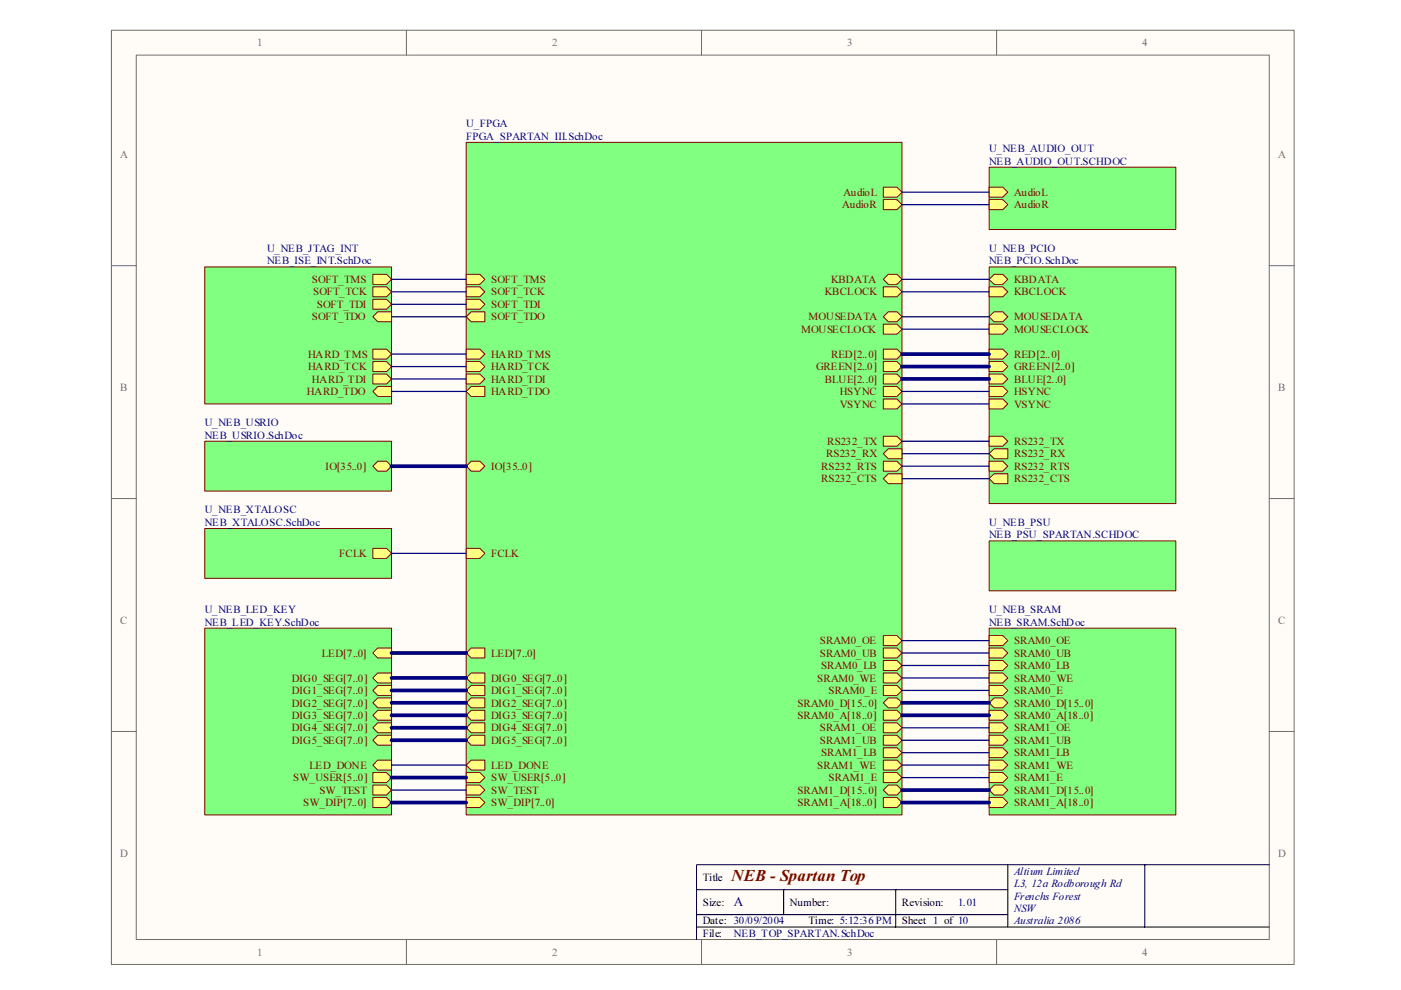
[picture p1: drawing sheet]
<svg xmlns="http://www.w3.org/2000/svg" width="297mm" height="210mm" viewBox="0 0 297 210" stroke-linecap="round" stroke-linejoin="round" font-family="sans-serif">
<g fill="#fffcf8" stroke="#706f64" stroke-width=".21">
<path d="M23.6 6.4h250.8v198.1h-250.8z" fill-rule="evenodd"/>
<path d="M28.9 11.7h240.2v187.5h-240.2z" fill-rule="evenodd"/>
</g>
<path d="M86.2 6.4v5.3M148.7 6.4v5.3M211.3 6.4v5.3M23.6 56.3h5.3M269.1 56.3h5.3M23.6 105.7h5.3M269.1 105.7h5.3M23.6 155.1h5.3M269.1 155.1h5.3M86.2 199.2v5.3M148.7 199.2v5.3M211.3 199.2v5.3" fill="none" stroke="#706f64" stroke-width=".21"/>
<path d="M147.7 188.6h66M147.7 196.6h121.4M147.7 193.9h66M166.2 188.6v5.3M189.9 188.6v8M213.7 183.3v13.3M242.7 183.3h-95v15.9M269.1 183.3h-26.4v13.3" fill="none" stroke="#000" stroke-width=".21"/>
<path d="M43.4 56.6h39.6v29h-39.6z" fill-rule="evenodd" fill="#80ff80" stroke="#800000" stroke-width=".21"/>
<g fill="#ffff80" stroke="#800000" stroke-width=".21">
<path d="M79.1 60.8h2.9l1 1.1-1 1h-2.9z" fill-rule="evenodd"/>
<path d="M79.1 63.5h2.9l1 1-1 1.1h-2.9z" fill-rule="evenodd"/>
<path d="M79.1 58.2h2.9l1 1-1 1.1h-2.9z" fill-rule="evenodd"/>
<path d="M80.1 66.1h2.9v2.1h-2.9l-1-1z" fill-rule="evenodd"/>
<path d="M79.1 74h2.9l1 1.1-1 1h-2.9z" fill-rule="evenodd"/>
<path d="M79.1 76.7h2.9l1 1-1 1.1h-2.9z" fill-rule="evenodd"/>
<path d="M79.1 79.3h2.9l1 1-1 1.1h-2.9z" fill-rule="evenodd"/>
<path d="M80.1 81.9h2.9v2.2h-2.9l-1-1.1z" fill-rule="evenodd"/>
</g>
<path d="M209.7 35.5h39.6v13.2h-39.6z" fill-rule="evenodd" fill="#80ff80" stroke="#800000" stroke-width=".21"/>
<g fill="#ffff80" stroke="#800000" stroke-width=".21">
<path d="M209.7 39.7h2.9l1.1 1-1.1 1.1h-2.9z" fill-rule="evenodd"/>
<path d="M209.7 42.3h2.9l1.1 1.1-1.1 1h-2.9z" fill-rule="evenodd"/>
</g>
<g fill="#80ff80" stroke="#800000" stroke-width=".21">
<path d="M209.7 114.7h39.6v10.6h-39.6z" fill-rule="evenodd"/>
<path d="M43.4 133.2h39.6v39.6h-39.6z" fill-rule="evenodd"/>
</g>
<g fill="#ffff80" stroke="#800000" stroke-width=".21">
<path d="M80.1 137.4h2.9v2.1h-2.9l-1-1z" fill-rule="evenodd"/>
<path d="M79.1 169.1h2.9l1 1.1-1 1h-2.9z" fill-rule="evenodd"/>
<path d="M80.1 142.7h2.9v2.1h-2.9l-1-1.1z" fill-rule="evenodd"/>
<path d="M80.1 145.3h2.9v2.1h-2.9l-1-1z" fill-rule="evenodd"/>
<path d="M79.1 149l1-1h2.9v2.1h-2.9z" fill-rule="evenodd"/>
<path d="M80.1 150.6h2.9v2.1h-2.9l-1-1z" fill-rule="evenodd"/>
<path d="M79.1 166.5h2.9l1 1-1 1.1h-2.9z" fill-rule="evenodd"/>
<path d="M79.1 163.8h2.9l1 1.1-1 1h-2.9z" fill-rule="evenodd"/>
<path d="M80.1 161.2h2.9v2.1h-2.9l-1-1.1z" fill-rule="evenodd"/>
<path d="M80.1 153.2h2.9v2.2h-2.9l-1-1.1z" fill-rule="evenodd"/>
<path d="M80.1 155.9h2.9v2.1h-2.9l-1-1z" fill-rule="evenodd"/>
</g>
<path d="M43.4 93.6h39.6v10.5h-39.6z" fill-rule="evenodd" fill="#80ff80" stroke="#800000" stroke-width=".21"/>
<path d="M80.1 97.8h1.9l1 1-1 1.1h-1.9l-1-1.1z" fill-rule="evenodd" fill="#ffff80" stroke="#800000" stroke-width=".21"/>
<path d="M209.7 133.2h39.6v39.6h-39.6z" fill-rule="evenodd" fill="#80ff80" stroke="#800000" stroke-width=".21"/>
<g fill="#ffff80" stroke="#800000" stroke-width=".21">
<path d="M209.7 134.8h2.9l1.1 1-1.1 1.1h-2.9z" fill-rule="evenodd"/>
<path d="M209.7 137.4h2.9l1.1 1.1-1.1 1h-2.9z" fill-rule="evenodd"/>
<path d="M209.7 140h2.9l1.1 1.1-1.1 1.1h-2.9z" fill-rule="evenodd"/>
<path d="M209.7 142.7h2.9l1.1 1-1.1 1.1h-2.9z" fill-rule="evenodd"/>
<path d="M209.7 145.3h2.9l1.1 1.1-1.1 1h-2.9z" fill-rule="evenodd"/>
<path d="M209.7 149l1.1-1h1.8l1.1 1-1.1 1.1h-1.8z" fill-rule="evenodd"/>
<path d="M209.7 150.6h2.9l1.1 1.1-1.1 1h-2.9z" fill-rule="evenodd"/>
<path d="M209.7 153.2h2.9l1.1 1.1-1.1 1.1h-2.9z" fill-rule="evenodd"/>
<path d="M209.7 155.9h2.9l1.1 1.1-1.1 1h-2.9z" fill-rule="evenodd"/>
<path d="M209.7 158.5h2.9l1.1 1.1-1.1 1h-2.9z" fill-rule="evenodd"/>
<path d="M209.7 161.2h2.9l1.1 1-1.1 1.1h-2.9z" fill-rule="evenodd"/>
<path d="M209.7 163.8h2.9l1.1 1.1-1.1 1h-2.9z" fill-rule="evenodd"/>
<path d="M209.7 167.5l1.1-1h1.8l1.1 1-1.1 1.1h-1.8z" fill-rule="evenodd"/>
<path d="M209.7 169.1h2.9l1.1 1.1-1.1 1h-2.9z" fill-rule="evenodd"/>
</g>
<path d="M43.4 112.1h39.6v10.5h-39.6z" fill-rule="evenodd" fill="#80ff80" stroke="#800000" stroke-width=".21"/>
<path d="M79.1 116.3h2.9l1 1-1 1.1h-2.9z" fill-rule="evenodd" fill="#ffff80" stroke="#800000" stroke-width=".21"/>
<path d="M209.7 56.6h39.6v50.2h-39.6z" fill-rule="evenodd" fill="#80ff80" stroke="#800000" stroke-width=".21"/>
<g fill="#ffff80" stroke="#800000" stroke-width=".21">
<path d="M209.7 97.8h2.9l1.1 1-1.1 1.1h-2.9z" fill-rule="evenodd"/>
<path d="M209.7 92.5h2.9l1.1 1.1-1.1 1h-2.9z" fill-rule="evenodd"/>
<path d="M209.7 101.5l1.1-1.1h2.9v2.2h-2.9z" fill-rule="evenodd"/>
<path d="M209.7 96.2l1.1-1.1h2.9v2.2h-2.9z" fill-rule="evenodd"/>
<path d="M209.7 59.2l1.1-1h1.8l1.1 1-1.1 1.1h-1.8z" fill-rule="evenodd"/>
<path d="M209.7 60.8h2.9l1.1 1.1-1.1 1h-2.9z" fill-rule="evenodd"/>
<path d="M209.7 67.2l1.1-1.1h1.8l1.1 1.1-1.1 1h-1.8z" fill-rule="evenodd"/>
<path d="M209.7 68.7h2.9l1.1 1.1-1.1 1h-2.9z" fill-rule="evenodd"/>
<path d="M209.7 74h2.9l1.1 1.1-1.1 1h-2.9z" fill-rule="evenodd"/>
<path d="M209.7 76.7h2.9l1.1 1-1.1 1.1h-2.9z" fill-rule="evenodd"/>
<path d="M209.7 81.9h2.9l1.1 1.1-1.1 1.1h-2.9z" fill-rule="evenodd"/>
<path d="M209.7 84.6h2.9l1.1 1-1.1 1.1h-2.9z" fill-rule="evenodd"/>
<path d="M209.7 79.3h2.9l1.1 1-1.1 1.1h-2.9z" fill-rule="evenodd"/>
</g>
<path d="M98.8 30.2h92.4v142.6h-92.4z" fill-rule="evenodd" fill="#80ff80" stroke="#800000" stroke-width=".21"/>
<g fill="#ffff80" stroke="#800000" stroke-width=".21">
<path d="M98.8 58.2h2.9l1.1 1-1.1 1.1h-2.9z" fill-rule="evenodd"/>
<path d="M98.8 60.8h2.9l1.1 1.1-1.1 1h-2.9z" fill-rule="evenodd"/>
<path d="M98.8 63.5h2.9l1.1 1-1.1 1.1h-2.9z" fill-rule="evenodd"/>
<path d="M98.8 67.2l1.1-1.1h2.9v2.1h-2.9z" fill-rule="evenodd"/>
<path d="M98.8 74h2.9l1.1 1.1-1.1 1h-2.9z" fill-rule="evenodd"/>
<path d="M98.8 76.7h2.9l1.1 1-1.1 1.1h-2.9z" fill-rule="evenodd"/>
<path d="M98.8 79.3h2.9l1.1 1-1.1 1.1h-2.9z" fill-rule="evenodd"/>
<path d="M98.8 83l1.1-1.1h2.9v2.2h-2.9z" fill-rule="evenodd"/>
<path d="M98.8 98.8l1.1-1h1.8l1.1 1-1.1 1.1h-1.8z" fill-rule="evenodd"/>
<path d="M98.8 116.3h2.9l1.1 1-1.1 1.1h-2.9z" fill-rule="evenodd"/>
<path d="M98.8 138.5l1.1-1.1h2.9v2.1h-2.9z" fill-rule="evenodd"/>
<path d="M98.8 146.4l1.1-1.1h2.9v2.1h-2.9z" fill-rule="evenodd"/>
<path d="M98.8 143.7l1.1-1h2.9v2.1h-2.9z" fill-rule="evenodd"/>
<path d="M98.8 149l1.1-1h2.9v2.1h-2.9z" fill-rule="evenodd"/>
<path d="M98.8 151.7l1.1-1.1h2.9v2.1h-2.9z" fill-rule="evenodd"/>
<path d="M98.8 162.2l1.1-1h2.9v2.1h-2.9z" fill-rule="evenodd"/>
<path d="M98.8 163.8h2.9l1.1 1.1-1.1 1h-2.9z" fill-rule="evenodd"/>
<path d="M187.3 163.8h2.9l1 1.1-1 1h-2.9z" fill-rule="evenodd"/>
<path d="M187.3 161.2h2.9l1 1-1 1.1h-2.9z" fill-rule="evenodd"/>
<path d="M187.3 158.5h2.9l1 1.1-1 1h-2.9z" fill-rule="evenodd"/>
<path d="M187.3 155.9h2.9l1 1.1-1 1h-2.9z" fill-rule="evenodd"/>
<path d="M187.3 153.2h2.9l1 1.1-1 1.1h-2.9z" fill-rule="evenodd"/>
<path d="M187.3 145.3h2.9l1 1.1-1 1h-2.9z" fill-rule="evenodd"/>
<path d="M187.3 142.7h2.9l1 1-1 1.1h-2.9z" fill-rule="evenodd"/>
<path d="M187.3 140h2.9l1 1.1-1 1.1h-2.9z" fill-rule="evenodd"/>
<path d="M187.3 137.4h2.9l1 1.1-1 1h-2.9z" fill-rule="evenodd"/>
<path d="M187.3 134.8h2.9l1 1-1 1.1h-2.9z" fill-rule="evenodd"/>
<path d="M187.3 150.6h2.9l1 1.1-1 1h-2.9z" fill-rule="evenodd"/>
<path d="M187.3 169.1h2.9l1 1.1-1 1h-2.9z" fill-rule="evenodd"/>
<path d="M187.3 97.8h2.9l1 1-1 1.1h-2.9z" fill-rule="evenodd"/>
<path d="M187.3 92.5h2.9l1 1.1-1 1h-2.9z" fill-rule="evenodd"/>
<path d="M187.3 84.6h2.9l1 1-1 1.1h-2.9z" fill-rule="evenodd"/>
<path d="M187.3 81.9h2.9l1 1.1-1 1.1h-2.9z" fill-rule="evenodd"/>
<path d="M187.3 79.3h2.9l1 1-1 1.1h-2.9z" fill-rule="evenodd"/>
<path d="M187.3 76.7h2.9l1 1-1 1.1h-2.9z" fill-rule="evenodd"/>
<path d="M187.3 74h2.9l1 1.1-1 1h-2.9z" fill-rule="evenodd"/>
<path d="M187.3 68.7h2.9l1 1.1-1 1h-2.9z" fill-rule="evenodd"/>
<path d="M187.3 60.8h2.9l1 1.1-1 1h-2.9z" fill-rule="evenodd"/>
<path d="M187.3 42.3h2.9l1 1.1-1 1h-2.9z" fill-rule="evenodd"/>
<path d="M187.3 39.7h2.9l1 1-1 1.1h-2.9z" fill-rule="evenodd"/>
<path d="M98.8 166.5h2.9l1.1 1-1.1 1.1h-2.9z" fill-rule="evenodd"/>
<path d="M98.8 169.1h2.9l1.1 1.1-1.1 1h-2.9z" fill-rule="evenodd"/>
<path d="M187.3 96.2l1-1.1h2.9v2.2h-2.9z" fill-rule="evenodd"/>
<path d="M187.3 101.5l1-1.1h2.9v2.2h-2.9z" fill-rule="evenodd"/>
<path d="M187.3 59.2l1-1h1.9l1 1-1 1.1h-1.9z" fill-rule="evenodd"/>
<path d="M187.3 67.2l1-1.1h1.9l1 1.1-1 1h-1.9z" fill-rule="evenodd"/>
<path d="M187.3 149l1-1h1.9l1 1-1 1.1h-1.9z" fill-rule="evenodd"/>
<path d="M187.3 167.5l1-1h1.9l1 1-1 1.1h-1.9z" fill-rule="evenodd"/>
<path d="M98.8 154.3l1.1-1.1h2.9v2.2h-2.9z" fill-rule="evenodd"/>
<path d="M98.8 157l1.1-1.1h2.9v2.1h-2.9z" fill-rule="evenodd"/>
</g>
<g fill="none" stroke="#000080" stroke-width=".79">
<path d="M191.2 75.1h18.5M191.2 77.7h18.5M83 98.8h15.8M191.2 80.3h18.5M83 138.5h15.8M83 149h15.8M83 151.7h15.8M83 146.4h15.8M83 143.7h15.8M83 154.3h15.8M83 157h15.8M191.2 149h18.5"/>
<path d="M191.2 151.7h18.5M83 170.2h15.8M83 164.9h15.8M191.2 167.5h18.5M191.2 170.2h18.5"/>
</g>
<g fill="none" stroke="#000080" stroke-width=".26">
<path d="M83 59.2h15.8M191.2 40.7h18.5M191.2 43.4h18.5M191.2 59.2h18.5M83 61.9h15.8M83 67.2h15.8M83 64.5h15.8M83 75.1h15.8M83 77.7h15.8M191.2 61.9h18.5M191.2 67.2h18.5M191.2 69.8h18.5"/>
<path d="M83 83h15.8M83 80.3h15.8M191.2 83h18.5M191.2 85.6h18.5M191.2 93.6h18.5M191.2 96.2h18.5M191.2 98.8h18.5M83 117.3h15.8M191.2 101.5h18.5M191.2 135.8h18.5M191.2 138.5h18.5M191.2 141.1h18.5"/>
<path d="M191.2 143.7h18.5M191.2 146.4h18.5M191.2 154.3h18.5M191.2 157h18.5M191.2 159.6h18.5M83 162.2h15.8M83 167.5h15.8M191.2 162.2h18.5M191.2 164.9h18.5"/>
</g>
<text font-size="3.6" fill="#800000" x="155.1" y="186.8">NEB - Spartan Top</text>
<text font-size="2.9" fill="#000080" x="155.6" y="192.2">A</text>
<g font-size="2.4" fill="#706f64">
<text x="54.5" y="9.8">1</text>
<text x="117.1" y="9.8">2</text>
<text x="179.6" y="9.8">3</text>
<text x="242.2" y="9.8">4</text>
<text x="25.5" y="33.6">A</text>
<text x="271" y="33.6">A</text>
<text x="25.5" y="83">B</text>
<text x="271" y="83">B</text>
<text x="25.5" y="132.4">C</text>
<text x="271" y="132.4">C</text>
<text x="25.5" y="181.7">D</text>
<text x="271" y="181.7">D</text>
<text x="54.5" y="202.6">1</text>
<text x="117.1" y="202.6">2</text>
<text x="179.6" y="202.6">3</text>
<text x="242.2" y="202.6">4</text>
</g>
<g font-size="2.4" fill="#000080">
<text x="98.8" y="27">U_FPGA</text>
<text x="98.8" y="29.6">FPGA_SPARTAN_III.SchDoc</text>
<text x="209.7" y="32.3">U_NEB_AUDIO_OUT</text>
<text x="209.7" y="34.9">NEB_AUDIO_OUT.SCHDOC</text>
<text x="56.6" y="53.4">U_NEB_JTAG_INT</text>
<text x="209.7" y="53.4">U_NEB_PCIO</text>
<text x="56.6" y="56">NEB_ISE_INT.SchDoc</text>
<text x="209.7" y="56">NEB_PCIO.SchDoc</text>
<text x="43.4" y="90.4">U_NEB_USRIO</text>
<text x="43.4" y="93">NEB_USRIO.SchDoc</text>
<text x="43.4" y="108.9">U_NEB_XTALOSC</text>
<text x="43.4" y="111.5">NEB_XTALOSC.SchDoc</text>
<text x="209.7" y="111.5">U_NEB_PSU</text>
<text x="209.7" y="114.1">NEB_PSU_SPARTAN.SCHDOC</text>
<text x="43.4" y="130">U_NEB_LED_KEY</text>
<text x="209.7" y="130">U_NEB_SRAM</text>
<text x="43.4" y="132.6">NEB_LED_KEY.SchDoc</text>
<text x="209.7" y="132.6">NEB_SRAM.SchDoc</text>
<text x="215" y="185.4">Altium Limited</text>
<text x="215" y="188.1">L3, 12a Rodborough Rd</text>
<text x="215" y="190.7">Frenchs Forest</text>
<text x="203.1" y="192">1.01</text>
<text x="215" y="193.4">NSW</text>
<text x="215" y="196">Australia 2086</text>
<text x="155.6" y="198.6">NEB_TOP_SPARTAN.SchDoc</text>
</g>
<g font-size="2.4" fill="#800000">
<text x="178.8" y="41.5">AudioL</text>
<text x="215" y="41.5">AudioL</text>
<text x="178.6" y="44.2">AudioR</text>
<text x="215" y="44.2">AudioR</text>
<text x="66.1" y="60">SOFT_TMS</text>
<text x="104.1" y="60">SOFT_TMS</text>
<text x="176.2" y="60">KBDATA</text>
<text x="215" y="60">KBDATA</text>
<text x="66.4" y="62.6">SOFT_TCK</text>
<text x="67.2" y="65.3">SOFT_TDI</text>
<text x="104.1" y="62.6">SOFT_TCK</text>
<text x="104.1" y="65.3">SOFT_TDI</text>
<text x="174.9" y="62.6">KBCLOCK</text>
<text x="215" y="62.6">KBCLOCK</text>
<text x="66.1" y="67.9">SOFT_TDO</text>
<text x="104.1" y="67.9">SOFT_TDO</text>
<text x="169.9" y="70.5">MOUSECLOCK</text>
<text x="171.4" y="67.9">MOUSEDATA</text>
<text x="215" y="67.9">MOUSEDATA</text>
<text x="215" y="70.5">MOUSECLOCK</text>
<text x="65.3" y="75.8">HARD_TMS</text>
<text x="104.1" y="75.8">HARD_TMS</text>
<text x="176.2" y="75.8">RED[2..0]</text>
<text x="215" y="75.8">RED[2..0]</text>
<text x="65.1" y="83.8">HARD_TDO</text>
<text x="65.3" y="78.5">HARD_TCK</text>
<text x="66.1" y="81.1">HARD_TDI</text>
<text x="104.1" y="78.5">HARD_TCK</text>
<text x="104.1" y="81.1">HARD_TDI</text>
<text x="104.1" y="83.8">HARD_TDO</text>
<text x="173" y="78.5">GREEN[2..0]</text>
<text x="174.9" y="81.1">BLUE[2..0]</text>
<text x="178.1" y="83.8">HSYNC</text>
<text x="215" y="78.5">GREEN[2..0]</text>
<text x="215" y="83.8">HSYNC</text>
<text x="215" y="81.1">BLUE[2..0]</text>
<text x="178.1" y="86.4">VSYNC</text>
<text x="215" y="86.4">VSYNC</text>
<text x="175.4" y="94.3">RS232_TX</text>
<text x="215" y="94.3">RS232_TX</text>
<text x="69" y="99.6">IO[35..0]</text>
<text x="104.1" y="99.6">IO[35..0]</text>
<text x="174.1" y="99.6">RS232_RTS</text>
<text x="175.2" y="97">RS232_RX</text>
<text x="215" y="99.6">RS232_RTS</text>
<text x="215" y="97">RS232_RX</text>
<text x="174.1" y="102.3">RS232_CTS</text>
<text x="215" y="102.3">RS232_CTS</text>
<text x="71.9" y="118.1">FCLK</text>
<text x="104.1" y="118.1">FCLK</text>
<text x="173.8" y="136.6">SRAM0_OE</text>
<text x="215" y="136.6">SRAM0_OE</text>
<text x="68.2" y="139.2">LED[7..0]</text>
<text x="104.1" y="139.2">LED[7..0]</text>
<text x="173.8" y="139.2">SRAM0_UB</text>
<text x="174.1" y="141.9">SRAM0_LB</text>
<text x="215" y="139.2">SRAM0_UB</text>
<text x="215" y="141.9">SRAM0_LB</text>
<text x="61.9" y="144.5">DIG0_SEG[7..0]</text>
<text x="61.9" y="147.2">DIG1_SEG[7..0]</text>
<text x="61.9" y="149.8">DIG2_SEG[7..0]</text>
<text x="104.1" y="147.2">DIG1_SEG[7..0]</text>
<text x="104.1" y="144.5">DIG0_SEG[7..0]</text>
<text x="104.1" y="149.8">DIG2_SEG[7..0]</text>
<text x="169.1" y="149.8">SRAM0_D[15..0]</text>
<text x="173.3" y="144.5">SRAM0_WE</text>
<text x="175.7" y="147.2">SRAM0_E</text>
<text x="215" y="144.5">SRAM0_WE</text>
<text x="215" y="147.2">SRAM0_E</text>
<text x="215" y="149.8">SRAM0_D[15..0]</text>
<text x="61.9" y="152.4">DIG3_SEG[7..0]</text>
<text x="61.9" y="155.1">DIG4_SEG[7..0]</text>
<text x="104.1" y="152.4">DIG3_SEG[7..0]</text>
<text x="104.1" y="155.1">DIG4_SEG[7..0]</text>
<text x="169.1" y="152.4">SRAM0_A[18..0]</text>
<text x="173.8" y="155.1">SRAM1_OE</text>
<text x="215" y="152.4">SRAM0_A[18..0]</text>
<text x="215" y="155.1">SRAM1_OE</text>
<text x="61.9" y="157.7">DIG5_SEG[7..0]</text>
<text x="104.1" y="157.7">DIG5_SEG[7..0]</text>
<text x="173.8" y="157.7">SRAM1_UB</text>
<text x="174.1" y="160.4">SRAM1_LB</text>
<text x="215" y="157.7">SRAM1_UB</text>
<text x="215" y="160.4">SRAM1_LB</text>
<text x="62.2" y="165.6">SW_USER[5..0]</text>
<text x="65.6" y="163">LED_DONE</text>
<text x="104.1" y="163">LED_DONE</text>
<text x="104.1" y="165.6">SW_USER[5..0]</text>
<text x="173.3" y="163">SRAM1_WE</text>
<text x="175.7" y="165.6">SRAM1_E</text>
<text x="215" y="163">SRAM1_WE</text>
<text x="215" y="165.6">SRAM1_E</text>
<text x="64.3" y="170.9">SW_DIP[7..0]</text>
<text x="67.7" y="168.3">SW_TEST</text>
<text x="104.1" y="168.3">SW_TEST</text>
<text x="104.1" y="170.9">SW_DIP[7..0]</text>
<text x="169.1" y="170.9">SRAM1_A[18..0]</text>
<text x="169.1" y="168.3">SRAM1_D[15..0]</text>
<text x="215" y="168.3">SRAM1_D[15..0]</text>
<text x="215" y="170.9">SRAM1_A[18..0]</text>
</g>
<g font-size="2.4">
<text x="149" y="186.8">Title</text>
<text x="149" y="192">Size:</text>
<text x="149" y="196">Date: 30/09/2004</text>
<text x="167.5" y="192">Number:</text>
<text x="171.4" y="196">Time: 5:12:36 PM</text>
<text x="191.2" y="192">Revision:</text>
<text x="191.2" y="196">Sheet 1 of 10</text>
<text x="149" y="198.6">File:</text>
</g>
</svg>
